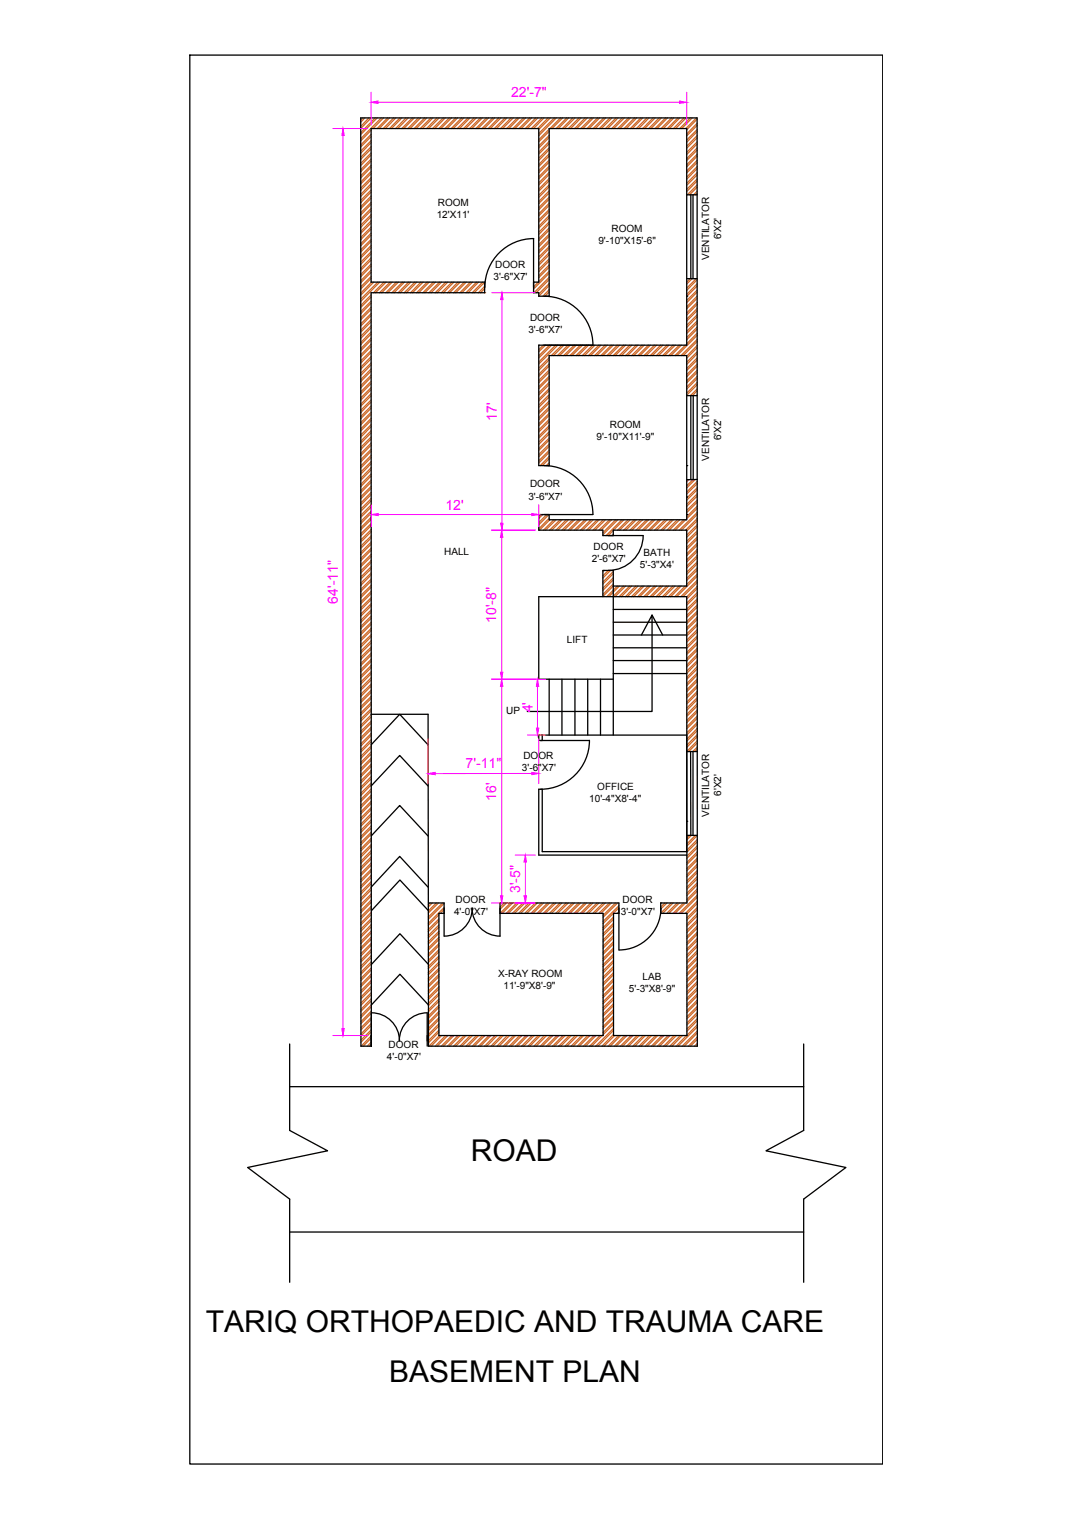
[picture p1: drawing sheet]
<svg xmlns="http://www.w3.org/2000/svg" width="210mm" height="297mm" viewBox="0 0 210 297" stroke-linecap="round" stroke-linejoin="round" font-family="sans-serif">
<!-- layer: 0 -->
<g fill="none" stroke="#cd6928" stroke-width=".25">
<path d="M70.9 23l-.4 .5M71.3 23l-.8 .9M72.1 23l-1.6 1.7M72.5 26.3l-2 2M72.5 27.5l-2 2M72.5 28.7l-2 2M72.5 29.9l-2 2M72.5 31.1l-2 2.1M72.5 32.3l-2 2M72.5 33.5l-2 2.1M72.5 34.7l-2 2.1M72.5 35.9l-2 2.1"/>
<path d="M72.5 37.1l-2 2.1M72.5 38.3l-2 2.1M72.5 39.6l-2 2M72.5 23l-2 2.1M72.5 25.5l-2 2M72.5 26.7l-2 2M72.5 27.9l-2 2M72.5 29.1l-2 2M72.5 30.3l-2 2.1M72.5 31.5l-2 2M72.5 32.7l-2 2.1M72.5 33.9l-2 2.1"/>
<path d="M72.5 35.1l-2 2.1M72.5 36.3l-2 2.1M72.5 37.5l-2 2.1M72.5 38.7l-2 2.1M72.5 39.9l-2 2.1M73.3 23l-2.8 2.9M73.7 23l-3.2 3.3M74.5 23l-4 4.1M74.9 23l-2 2.1M75.7 23l-2 2.1M76.1 23l-2 2.1M76.9 23l-2 2.1"/>
<path d="M77.4 23l-2.1 2.1M78.2 23l-2.1 2.1M78.5 23l-2 2.1M79.3 23l-2 2.1M79.8 23l-2.1 2.1M80.6 23l-2.1 2.1M81 23l-2.1 2.1M81.8 23l-2.1 2.1M82.2 23l-2 2.1M83 23l-2 2.1M83.4 23l-2.1 2.1M84.2 23l-2.1 2.1"/>
<path d="M84.6 23l-2 2.1M85.4 23l-2 2.1M85.8 23l-2.1 2.1M86.6 23l-2 2.1M87 23l-2 2.1M87.8 23l-2 2.1M88.2 23l-2 2.1M89 23l-2 2.1M89.4 23l-2 2.1M90.2 23l-2 2.1M90.6 23l-2 2.1M91.5 23l-2.1 2.1"/>
<path d="M91.8 23l-2 2.1M92.6 23l-2 2.1M93.1 23l-2.1 2.1M93.9 23l-2.1 2.1M94.2 23l-2 2.1M95.1 23l-2.1 2.1M95.5 23l-2.1 2.1M96.3 23l-2.1 2.1M96.7 23l-2.1 2.1M97.5 23l-2.1 2.1M97.9 23l-2.1 2.1M98.7 23l-2.1 2.1"/>
<path d="M99.1 23l-2.1 2.1M99.9 23l-2.1 2.1M100.3 23l-2.1 2.1M101.1 23l-2.1 2.1M101.5 23l-2 2.1M102.3 23l-2 2.1M102.7 23l-2.1 2.1M103.5 23l-2.1 2.1M103.9 23l-2 2.1M104.7 23l-2 2.1M105.1 23l-2 2.1M105.9 23l-2 2.1"/>
<path d="M106.3 23l-2 2.1M107.1 23l-2 2.1M107.3 25.2l-2 2.1M107.3 26.5l-2 2M107.3 27.7l-2 2M107.3 28.9l-2 2M107.3 29.3l-2 2M107.3 30.1l-2 2M107.3 31.3l-2 2M107.3 32.5l-2 2.1M107.3 33.7l-2 2M107.3 34.1l-2 2.1"/>
<path d="M107.3 34.9l-2 2.1M107.3 36.1l-2 2.1M107.3 37.3l-2 2.1M107.3 38.5l-2 2.1M107.3 38.9l-2 2.1M107.3 39.7l-2 2.1M107.3 25.7l-2 2M107.3 26.9l-2 2M107.3 28.1l-2 2M107.3 30.5l-2 2M107.3 31.7l-2 2.1M107.3 32.9l-2 2"/>
<path d="M107.3 35.3l-2 2.1M107.3 36.5l-2 2.1M107.3 37.7l-2 2.1M107.5 23l-2.2 2.3M108.3 23l-3 3.1M108.7 23l-3.4 3.5M109.5 23l-2 2.1M110 23l-2.1 2.1M110.8 23l-2.1 2.1M111.1 23l-2 2.1M111.9 23l-2 2.1M112.4 23l-2.1 2.1"/>
<path d="M113.2 23l-2.1 2.1M113.6 23l-2.1 2.1M114.4 23l-2.1 2.1M114.8 23l-2.1 2.1M115.6 23l-2.1 2.1M116 23l-2.1 2.1M116.8 23l-2.1 2.1M117.2 23l-2.1 2.1M118 23l-2.1 2.1M118.4 23l-2.1 2.1M119.2 23l-2 2.1M119.6 23l-2.1 2.1"/>
<path d="M120.4 23l-2.1 2.1M120.8 23l-2 2.1M121.6 23l-2 2.1M122 23l-2.1 2.1M122.8 23l-2.1 2.1M123.2 23l-2 2.1M124 23l-2 2.1M124.4 23l-2 2.1M125.2 23l-2 2.1M125.6 23l-2 2.1M126.4 23l-2 2.1M126.8 23l-2 2.1"/>
<path d="M127.6 23l-2 2.1M128 23l-2 2.1M128.8 23l-2 2.1M129.3 23l-2.1 2.1M130.1 23l-2.1 2.1M130.4 23l-2 2.1M131.2 23l-2 2.1M131.7 23l-2.1 2.1M132.5 23l-2.1 2.1M132.9 23l-2.1 2.1M133.7 23l-2.1 2.1M134.1 23l-2 2.1"/>
<path d="M134.9 23l-2 2.1M135.3 23l-2.1 2.1M136.1 23l-2.1 2.1M136.2 24.1l-2 2.1M136.2 25.3l-2 2.1M136.2 26.5l-2 2.1M136.2 27.7l-2 2.1M136.2 28.9l-2 2.1M136.2 30.2l-2 2M136.2 31.3l-2 2.1M136.2 32.6l-2 2M136.2 33.8l-2 2"/>
<path d="M136.2 35l-2 2M136.2 36.2l-1.9 1.9M136.2 37.4l-.6 .7M136.2 23.3l-2 2.1M136.2 24.5l-2 2.1M136.2 25.7l-2 2.1M136.2 26.9l-2 2.1M136.2 28.1l-2 2.1M136.2 29.4l-2 2M136.2 30.5l-2 2.1M136.2 31.8l-2 2M136.2 32.9l-2 2.1"/>
<path d="M136.2 34.2l-2 2M136.2 35.4l-2 2M136.2 36.6l-1.4 1.5M136.2 37.8l-.3 .3M72.5 40.7l-2 2.1M72.5 42l-2 2M72.5 43.2l-2 2M72.5 44.4l-2 2M72.5 45.6l-2 2M72.5 46.8l-2 2M72.5 48l-2 2.1M72.5 49.2l-2 2"/>
<path d="M72.5 50.4l-2 2.1M72.5 51.6l-2 2.1M72.5 52.8l-2 2.1M72.5 54l-2 2.1M72.5 57.6l-2 2.1M72.5 58.9l-2 2M72.5 41.2l-2 2M72.5 42.3l-2 2.1M72.5 43.6l-2 2M72.5 44.8l-2 2M72.5 46l-2 2M72.5 47.2l-2 2"/>
<path d="M72.5 48.4l-2 2M72.5 49.6l-2 2.1M72.5 50.8l-2 2M72.5 52l-2 2.1M72.5 53.2l-2 2.1M72.5 54.4l-2 2.1M72.5 58.1l-2 2M72.5 59.2l-2 2.1M72.6 55.1l-2.1 2.2M73 55.1l-2.5 2.6M73.8 55.1l-3.3 3.4M74.2 55.1l-3.7 3.8"/>
<path d="M75 55.1l-2 2.1M75.5 55.1l-2.1 2.1M76.3 55.1l-2.1 2.1M76.6 55.1l-2 2.1M77.4 55.1l-2 2.1M77.9 55.1l-2.1 2.1M78.7 55.1l-2.1 2.1M79.1 55.1l-2.1 2.1M79.9 55.1l-2.1 2.1M80.3 55.1l-2.1 2.1M81.1 55.1l-2.1 2.1M81.5 55.1l-2.1 2.1"/>
<path d="M82.3 55.1l-2.1 2.1M82.7 55.1l-2.1 2.1M83.5 55.1l-2.1 2.1M83.9 55.1l-2.1 2.1M84.7 55.1l-2.1 2.1M85.1 55.1l-2.1 2.1M85.9 55.1l-2.1 2.1M86.3 55.1l-2 2.1M87.1 55.1l-2 2.1M87.5 55.1l-2.1 2.1M88.3 55.1l-2.1 2.1M88.7 55.1l-2 2.1"/>
<path d="M89.5 55.1l-2 2.1M89.9 55.1l-2 2.1M90.7 55.1l-2 2.1M91.1 55.1l-2 2.1M91.9 55.1l-2 2.1M92.3 55.1l-2 2.1M93.1 55.1l-2 2.1M93.5 55.1l-2 2.1M94.3 55.1l-2 2.1M94.7 57.2h.1M94.7 56l-1.2 1.2M94.7 55.2l-2 2"/>
<path d="M94.7 56.4l-.8 .8M104.4 55.1l-.1 .2M105.2 55.1l-.9 1M107.3 41l-2 2M107.3 42.1l-2 2.1M107.3 43.4l-2 2M107.3 43.7l-2 2.1M107.3 44.5l-2 2.1M107.3 45.8l-2 2M107.3 47l-2 2M107.3 48.2l-2 2M107.3 48.6l-2 2"/>
<path d="M107.3 49.4l-2 2M107.3 50.6l-2 2M107.3 51.8l-2 2.1M107.3 53l-2 2M107.3 54.2l-2.9 3M107.3 55.4l-2 2.1M107.3 56.6l-1.2 1.3M107.3 57.8v.1M107.3 40.1l-2 2.1M107.3 41.3l-2 2.1M107.3 42.6l-2 2M107.3 45l-2 2"/>
<path d="M107.3 46.2l-2 2M107.3 47.4l-2 2M107.3 49.8l-2 2M107.3 51l-2 2.1M107.3 52.2l-2 2M107.3 53.4l-3 3.1M107.3 54.6l-2.5 2.6M107.3 55.8l-2 2.1M107.3 57l-.8 .9M134.8 54.5l-.6 .6M135.3 54.5l-1.1 1M136.1 54.5l-1.9 1.8"/>
<path d="M136.2 55.5l-2 2M136.2 56.7l-2 2M136.2 57.9l-2 2.1M136.2 59.1l-2 2M136.2 54.7l-2 2M136.2 55.9l-2 2M136.2 57.1l-2 2.1M136.2 58.3l-2 2M136.2 59.5l-2 2.1M72.5 60l-2 2.1M72.5 61.3l-2 2M72.5 62.5l-2 2"/>
<path d="M72.5 63.7l-2 2M72.5 64.9l-2 2M72.5 66.1l-2 2M72.5 67.3l-2 2.1M72.5 68.5l-2 2M72.5 69.7l-2 2.1M72.5 70.9l-2 2.1M72.5 72.1l-2 2.1M72.5 73.3l-2 2.1M72.5 74.5l-2 2.1M72.5 75.7l-2 2.1M72.5 76.9l-2 2.1"/>
<path d="M72.5 78.2l-2 2M72.5 79.3l-2 2.1M72.5 60.5l-2 2M72.5 61.7l-2 2M72.5 62.9l-2 2M72.5 64.1l-2 2M72.5 65.3l-2 2M72.5 66.5l-2 2.1M72.5 67.7l-2 2M72.5 68.9l-2 2.1M72.5 70.1l-2 2.1M72.5 71.3l-2 2.1"/>
<path d="M72.5 72.5l-2 2.1M72.5 73.7l-2 2.1M72.5 74.9l-2 2.1M72.5 76.1l-2 2.1M72.5 77.4l-2 2M72.5 78.5l-2 2.1M72.5 79.8l-2 2M105.4 67.5h-.1M106.2 67.5l-.9 .8M106.6 67.5l-1.3 1.2M107.3 69.9l-2 2M107.3 71.1l-2 2.1"/>
<path d="M107.3 72.3l-2 2.1M107.3 73.5l-2 2.1M107.3 74.7l-2 2.1M107.3 76l-2 2M107.3 77.1l-2 2.1M107.3 78.4l-2 2M107.3 79.6l-2 2M107.3 70.3l-2 2.1M107.3 71.5l-2 2M107.3 72.7l-2 2.1M107.3 73.9l-2 2.1M107.3 75.2l-2 2"/>
<path d="M107.3 76.3l-2 2.1M107.3 77.6l-2 2M107.3 78.8l-2 2M107.3 80l-2 2M107.4 67.5l-2.1 2M107.8 67.5l-2.5 2.4M108.6 67.5l-3.3 3.3M109 67.5l-3.7 3.6M109.8 67.5l-2 2M110.2 67.5l-2 2M111 67.5l-2 2M111.4 67.5l-2 2"/>
<path d="M112.2 67.5l-2 2M112.6 67.5l-2 2M113.4 67.5l-2 2M113.8 67.5l-2 2M114.7 67.5l-2.1 2M115 67.5l-2 2M115.8 67.5l-2 2M116.3 67.5l-2.1 2M117.1 67.5l-2.1 2M117.4 67.5l-2 2M118.3 67.5l-2.1 2M118.7 67.5l-2.1 2"/>
<path d="M119.5 67.5l-2.1 2M119.9 67.5l-2.1 2M120.7 67.5l-2.1 2M121.1 67.5l-2 2M121.9 67.5l-2 2M122.3 67.5l-2.1 2M123.1 67.5l-2.1 2M123.5 67.5l-2 2M124.3 67.5l-2 2M124.7 67.5l-2 2M125.5 67.5l-2 2M125.9 67.5l-2 2"/>
<path d="M126.7 67.5l-2 2M127.1 67.5l-2 2M127.9 67.5l-2 2M128.3 67.5l-2 2M129.1 67.5l-2 2M129.6 67.5l-2.1 2M130.4 67.5l-2.1 2M130.7 67.5l-2 2M131.5 67.5l-2 2M132 67.5l-2.1 2M132.8 67.5l-2.1 2M133.2 67.5l-2.1 2"/>
<path d="M134 67.5l-2.1 2M136.2 60.3l-2 2.1M136.2 61.5l-2 2.1M136.2 62.7l-2 2.1M136.2 63.9l-2 2.1M136.2 65.1l-2 2.1M136.2 66.4l-3.1 3.1M136.2 67.5l-2 2.1M136.2 68.8l-2 2M136.2 69.9l-2 2.1M136.2 71.2l-2 2M136.2 72.4l-2 2"/>
<path d="M136.2 73.6l-2 2M136.2 74.8l-2 2M136.2 76l-1.3 1.3M136.2 77.2l-.1 .1M136.2 60.7l-2 2.1M136.2 61.9l-2 2.1M136.2 63.1l-2 2.1M136.2 64.3l-2 2.1M136.2 65.5l-3.9 4M136.2 66.7l-2.7 2.8M136.2 68l-2 2M136.2 69.1l-2 2.1"/>
<path d="M136.2 70.4l-2 2M136.2 71.6l-2 2M136.2 72.8l-2 2M136.2 74l-2 2M136.2 75.2l-2 2M136.2 76.4l-.9 .9M72.5 80.6l-2 2M72.5 81.8l-2 2M72.5 83l-2 2M72.5 84.2l-2 2M72.5 85.4l-2 2M72.5 86.6l-2 2.1"/>
<path d="M72.5 87.8l-2 2M72.5 89l-2 2.1M72.5 90.2l-2 2.1M72.5 91.4l-2 2.1M72.5 92.6l-2 2.1M72.5 93.8l-2 2.1M72.5 95.1l-2 2M72.5 96.2l-2 2.1M72.5 97.5l-2 2M72.5 81l-2 2M72.5 82.2l-2 2M72.5 83.4l-2 2"/>
<path d="M72.5 84.6l-2 2M72.5 85.8l-2 2.1M72.5 87l-2 2M72.5 88.2l-2 2.1M72.5 89.4l-2 2.1M72.5 90.6l-2 2.1M72.5 91.8l-2 2.1M72.5 93l-2 2.1M72.5 94.2l-2 2.1M72.5 95.4l-2 2.1M72.5 96.7l-2 2M72.6 98.7l-2.1 2"/>
<path d="M72.6 99.9l-2.1 2M72.6 97.8l-2.1 2.1M72.6 99.1l-2.1 2M107.3 80.8l-2 2M107.3 82l-2 2M107.3 83.2l-2 2M107.3 84.4l-2 2M107.3 85.6l-2 2M107.3 86.8l-2 2M107.3 88l-2 2.1M107.3 89.2l-1.7 1.8M107.3 90.4l-.5 .6"/>
<path d="M107.3 81.2l-2 2M107.3 82.4l-2 2M107.3 83.6l-2 2M107.3 84.8l-2 2M107.3 86l-2 2M107.3 87.2l-2 2.1M107.3 88.4l-2 2.1M107.3 89.6l-1.3 1.4M107.3 90.8l-.1 .2M134.2 93.7h.1M134.6 93.7l-.4 .4M135.4 93.7l-1.2 1.2"/>
<path d="M135.8 93.7l-1.6 1.6M136.3 94.1l-2.1 2.1M136.3 95.3l-2.1 2M136.3 96.5l-2.1 2.1M136.3 97.7l-2.1 2.1M136.3 98.9l-2.1 2.1M136.3 94.5l-2.1 2M136.3 95.7l-2.1 2.1M136.3 96.9l-2.1 2M136.3 98.1l-2.1 2.1M136.3 99.3l-2.1 2.1M72.6 101.1l-2.1 2"/>
<path d="M72.6 102.3l-2.1 2M72.6 101.5l-2.1 2M72.6 103.5l-2.1 2.1M72.6 104.7l-2.1 2M72.6 105.9l-2.1 2.1M72.6 107.1l-2.1 2M72.6 108.3l-2.1 2.1M72.6 109.5l-2.1 2.1M72.6 110.7l-2.1 2.1M72.6 111.9l-2.1 2.1M72.6 113.1l-2.1 2.1M72.6 114.4l-2.1 2"/>
<path d="M72.6 115.5l-2.1 2.1M72.6 116.8l-2.1 2M72.6 118l-2.1 2M72.6 119.2l-2.1 2M72.6 100.3l-2.1 2M72.6 102.7l-2.1 2M72.6 103.9l-2.1 2M72.6 105.1l-2.1 2.1M72.6 106.3l-2.1 2M72.6 107.5l-2.1 2.1M72.6 108.7l-2.1 2.1M72.6 109.9l-2.1 2.1"/>
<path d="M72.6 111.1l-2.1 2.1M72.6 112.3l-2.1 2.1M72.6 113.6l-2.1 2M72.6 114.7l-2.1 2.1M72.6 116l-2.1 2M72.6 117.2l-2.1 2M72.6 118.4l-2.1 2M72.6 119.6l-2.1 2M105.7 100.6l-.4 .3M106.1 100.6l-.8 .7M106.9 100.6l-1.6 1.5M107.3 100.6l-2 1.9"/>
<path d="M107.3 101.3l-2 2M107.5 101.6l-2.1 2M108.3 101.6l-2.1 2M108.7 101.6l-2.1 2M109.5 101.6l-2.1 2M109.9 101.6l-2.1 2M110.7 101.6l-2.1 2M111.1 101.6l-2.1 2M111.9 101.6l-2.1 2M112.3 101.6l-2 2M113.1 101.6l-2 2M113.5 101.6l-2.1 2"/>
<path d="M114.3 101.6l-2.1 2M114.7 101.6l-2 2M115.5 101.6l-2 2M115.9 101.6l-2.1 2M116.7 101.6l-2 2M117.1 101.6l-2 2M117.9 101.6l-2 2M118.1 111.5l-.3 .2M118.3 101.6l-2 2M118.9 111.5l-1.1 1M119.1 101.6l-2 2M119.3 111.5l-1.5 1.5"/>
<path d="M119.5 101.6l-2 2M119.9 104.5l-.2 .2M119.9 111.7l-2.1 2.1M119.9 112.9l-2.1 2M119.9 114.1l-2.1 2.1M119.9 103.6l-1 1.1M119.9 112.1l-2.1 2M119.9 113.3l-2.1 2.1M119.9 114.5l-2.1 2.1M120.3 101.6l-2.5 2.5M120.7 114.5l-2.1 2.1M120.7 101.6l-2.9 2.9"/>
<path d="M121 114.5l-2 2.1M121.6 101.6l-3.1 3.1M121.8 114.5l-2 2.1M121.9 101.6l-2 2M122.3 114.5l-2.1 2.1M122.7 101.6l-2 2M123.1 114.5l-2.1 2.1M123.2 101.6l-2.1 2M123.5 114.5l-2.1 2.1M124 101.6l-2.1 2M124.3 114.5l-2.1 2.1M124.3 101.6l-2 2"/>
<path d="M124.7 114.5l-2.1 2.1M125.2 101.6l-2.1 2M125.5 114.5l-2.1 2.1M125.6 101.6l-2.1 2M125.9 114.5l-2.1 2.1M126.4 101.6l-2.1 2M126.7 114.5l-2.1 2.1M126.8 101.6l-2.1 2M127.1 114.5l-2.1 2.1M127.6 101.6l-2.1 2M127.9 114.5l-2.1 2.1M128 101.6l-2 2"/>
<path d="M128.3 114.5l-2 2.1M128.8 101.6l-2 2M129.1 114.5l-2 2.1M129.2 101.6l-2.1 2M129.5 114.5l-2.1 2.1M130 101.6l-2.1 2M130.3 114.5l-2.1 2.1M130.4 101.6l-2 2M130.7 114.5l-2 2.1M131.2 101.6l-2 2M131.5 114.5l-2 2.1M131.6 101.6l-2 2"/>
<path d="M131.9 114.5l-2 2.1M132.4 101.6l-2 2M132.7 114.5l-2 2.1M132.8 101.6l-2 2M133.1 114.5l-2 2.1M133.6 101.6l-2 2M133.9 114.5l-2 2.1M134 101.6l-2 2M136.3 100.1l-3.5 3.5M136.3 101.3l-2.3 2.3M136.3 102.5l-2.1 2.1M136.3 103.7l-2.1 2.1"/>
<path d="M136.3 105l-2.1 2M136.3 106.1l-2.1 2.1M136.3 107.4l-2.1 2M136.3 108.6l-2.1 2M136.3 109.8l-2.1 2M136.3 111l-2.1 2M136.3 112.2l-2.1 2M136.3 113.4l-3.2 3.2M136.3 114.6l-2.1 2M136.3 115.8l-2.1 2.1M136.3 117l-2.1 2.1M136.3 118.2l-2.1 2.1"/>
<path d="M136.3 119.4l-2.1 2.1M136.3 100.5l-3.1 3.1M136.3 101.7l-2.1 2.1M136.3 102.9l-2.1 2.1M136.3 104.2l-2.1 2M136.3 105.3l-2.1 2.1M136.3 106.6l-2.1 2M136.3 107.8l-2.1 2M136.3 109l-2.1 2M136.3 110.2l-2.1 2M136.3 111.4l-2.1 2M136.3 112.6l-4 4"/>
<path d="M136.3 113.8l-2.8 2.8M136.3 115l-2.1 2.1M136.3 116.2l-2.1 2.1M136.3 117.4l-2.1 2.1M136.3 118.6l-2.1 2.1M136.3 119.8l-2.1 2.1M72.6 120.4l-2.1 2M72.6 121.6l-2.1 2M72.6 122.8l-2.1 2.1M72.6 124l-2.1 2M72.6 125.2l-2.1 2.1M72.6 126.4l-2.1 2.1"/>
<path d="M72.6 127.6l-2.1 2.1M72.6 128.8l-2.1 2.1M72.6 130l-2.1 2.1M72.6 131.2l-2.1 2.1M72.6 132.4l-2.1 2.1M72.6 133.7l-2.1 2M72.6 134.8l-2.1 2.1M72.6 136.1l-2.1 2M72.6 137.3l-2.1 2M72.6 138.5l-2.1 2M72.6 139.7l-2.1 2M72.6 120.8l-2.1 2"/>
<path d="M72.6 122l-2.1 2.1M72.6 123.2l-2.1 2M72.6 124.4l-2.1 2.1M72.6 125.6l-2.1 2M72.6 126.8l-2.1 2.1M72.6 128l-2.1 2.1M72.6 129.2l-2.1 2.1M72.6 130.4l-2.1 2.1M72.6 131.6l-2.1 2.1M72.6 132.9l-2.1 2M72.6 134l-2.1 2.1M72.6 135.3l-2.1 2"/>
<path d="M72.6 136.5l-2.1 2M72.6 137.7l-2.1 2M72.6 138.9l-2.1 2M136.3 120.6l-2.1 2.1M136.3 121.8l-2.1 2.1M136.3 123l-2.1 2.1M136.3 124.3l-2.1 2M136.3 125.4l-2.1 2.1M136.3 126.7l-2.1 2M136.3 127.9l-2 2M136.3 129.1l-2 2M136.3 130.3l-2 2"/>
<path d="M136.3 131.5l-2 2M136.3 132.7l-2 2.1M136.3 133.9l-2 2M136.3 135.1l-2 2.1M136.3 136.3l-2 2.1M136.3 137.5l-2 2.1M136.3 138.7l-2 2.1M136.3 139.9l-2 2.1M136.3 121l-2.1 2.1M136.3 122.2l-2.1 2.1M136.3 123.5l-2.1 2M136.3 124.6l-2.1 2.1"/>
<path d="M136.3 125.9l-2.1 2M136.3 127.1l-2.1 2M136.3 128.3l-2 2M136.3 129.5l-2 2M136.3 130.7l-2 2M136.3 131.9l-2 2.1M136.3 133.1l-2 2M136.3 134.3l-2 2.1M136.3 135.5l-2 2.1M136.3 136.7l-2 2.1M136.3 137.9l-2 2.1M136.3 139.1l-2 2.1"/>
<path d="M72.6 140.9l-2.1 2M72.6 142.1l-2.1 2.1M72.6 143.3l-2.1 2M72.6 144.5l-2.1 2.1M72.6 145.7l-2.1 2.1M72.6 146.9l-2.1 2.1M72.6 148.1l-2.1 2.1M72.6 149.3l-2.1 2.1M72.6 150.6l-2.1 2M72.6 151.7l-2.1 2.1M72.6 153l-2.1 2M72.6 154.1l-2.1 2.1"/>
<path d="M72.6 155.4l-2.1 2M72.6 156.6l-2.1 2M72.6 157.8l-2.1 2M72.6 159l-2.1 2.1M72.6 140.1l-2.1 2M72.6 141.3l-2.1 2.1M72.6 142.5l-2.1 2M72.6 143.7l-2.1 2.1M72.6 144.9l-2.1 2.1M72.6 146.1l-2.1 2.1M72.6 147.3l-2.1 2.1M72.6 148.5l-2.1 2.1"/>
<path d="M72.6 149.7l-2.1 2.1M72.6 150.9l-2.1 2.1M72.6 152.2l-2.1 2M72.6 153.3l-2.1 2.1M72.6 154.6l-2.1 2M72.6 155.8l-2.1 2M72.6 157l-2.1 2M72.6 158.2l-2.1 2M72.6 159.4l-2.1 2M136.3 141.2l-2 2M136.3 142.3l-2 2.1M136.3 143.6l-2 2"/>
<path d="M136.3 144.8l-2 2M136.3 146l-.9 .9M136.3 140.3l-2 2.1M136.3 141.5l-2 2.1M136.3 142.8l-2 2M136.3 143.9l-2 2.1M136.3 145.2l-1.7 1.7M136.3 146.4l-.5 .5M72.6 160.2l-2.1 2M72.6 161.4l-2.1 2.1M72.6 162.6l-2.1 2M72.6 163.8l-2.1 2.1"/>
<path d="M72.6 165l-2.1 2.1M72.6 166.2l-2.1 2.1M72.6 167.4l-2.1 2.1M72.6 168.6l-2.1 2.1M72.6 169.9l-2.1 2M72.6 171l-2.1 2.1M72.6 172.3l-2.1 2M72.6 173.5l-2.1 2M72.6 174.7l-2.1 2M72.6 175.9l-2.1 2M72.6 177.1l-2.1 2M72.6 178.3l-2.1 2.1"/>
<path d="M72.6 179.5l-2.1 2M72.6 160.6l-2.1 2.1M72.6 161.8l-2.1 2M72.6 163l-2.1 2.1M72.6 164.2l-2.1 2.1M72.6 165.4l-2.1 2.1M72.6 166.6l-2.1 2.1M72.6 167.8l-2.1 2.1M72.6 169.1l-2.1 2M72.6 170.2l-2.1 2.1M72.6 171.5l-2.1 2M72.6 172.6l-2.1 2.1"/>
<path d="M72.6 173.9l-2.1 2M72.6 175.1l-2.1 2M72.6 176.3l-2.1 2M72.6 177.5l-2.1 2M72.6 178.7l-2.1 2M72.6 179.9l-2.1 2.1M84.1 176.5l-.4 .3M84.5 176.5l-.8 .7M85.3 176.5l-1.6 1.5M85.7 176.5l-2 1.9M85.8 179.6l-2.1 2M85.8 178.8l-2.1 2"/>
<path d="M85.8 180l-2.1 2M86.5 176.5l-2.8 2.7M86.8 177.3l-3.1 3.1M86.8 176.5l-3.1 3.1M86.8 177.7l-.7 .8M97.7 176.5h.1M98.6 176.5l-.9 .8M99 176.5l-1.3 1.2M99.8 176.5l-2.1 2M100.2 176.5l-2.1 2M101 176.5l-2.1 2M101.4 176.5l-2.1 2"/>
<path d="M102.2 176.5l-2.1 2M102.6 176.5l-2 2M103.4 176.5l-2 2M103.8 176.5l-2.1 2M104.6 176.5l-2.1 2M105 176.5l-2 2M105.8 176.5l-2 2M106.2 176.5l-2 2M107 176.5l-2 2M107.4 176.5l-2 2M108.2 176.5l-2 2M108.6 176.5l-2 2"/>
<path d="M109.4 176.5l-2 2M109.8 176.5l-2 2M110.6 176.5l-2 2M111.1 176.5l-2.1 2M111.9 176.5l-2.1 2M112.2 176.5l-2 2M113 176.5l-2 2M113.5 176.5l-2.1 2M114.3 176.5l-2.1 2M114.7 176.5l-2.1 2M115.5 176.5l-2.1 2M115.9 176.5l-2.1 2"/>
<path d="M116.7 176.5l-2.1 2M117.1 176.5l-2.1 2M117.9 176.5l-2.1 2M118.3 176.5l-2.1 2M119.1 176.5l-2.1 2M119.5 176.5l-2.1 2M119.9 179.2l-2 2.1M119.9 179.6l-2 2.1M120.3 176.5l-2.4 2.4M120.7 176.5l-2.8 2.8M121 177l-3.1 3.1M121 178.2l-.3 .3"/>
<path d="M121 177.4l-3.1 3.1M129.1 176.5h.1M129.9 176.5l-.8 .8M130.4 176.5l-1.3 1.1M131.2 176.5l-2.1 1.9M131.5 176.5l-2 2M132.3 176.5l-2 2M132.8 176.5l-2.1 2M133.6 176.5l-2.1 2M134 176.5l-2.1 2M134.7 163.3l-.4 .4M135.1 163.3l-.8 .8"/>
<path d="M135.9 163.3l-1.6 1.6M136.3 164.1l-2 2M136.3 165.3l-2 2M136.3 166.5l-2 2M136.3 167.7l-2 2M136.3 168.9l-2 2.1M136.3 170.1l-2 2M136.3 171.3l-2 2.1M136.3 172.5l-2 2.1M136.3 173.7l-2 2.1M136.3 174.9l-3.6 3.6M136.3 176.1l-2.3 2.4"/>
<path d="M136.3 177.3l-2 2.1M136.3 178.5l-2 2.1M136.3 179.8l-2 2M136.3 163.3l-2 2M136.3 164.5l-2 2M136.3 165.7l-2 2M136.3 166.9l-2 2M136.3 168.1l-2 2.1M136.3 169.3l-2 2M136.3 170.5l-2 2.1M136.3 171.7l-2 2.1M136.3 172.9l-2 2.1"/>
<path d="M136.3 174.1l-2 2.1M136.3 175.3l-3.1 3.2M136.3 176.5l-2 2.1M136.3 177.7l-2 2.1M136.3 179l-2 2M72.6 180.7l-2.1 2.1M72.6 181.9l-2.1 2.1M72.6 183.1l-2.1 2.1M72.6 184.3l-2.1 2.1M72.6 185.5l-2.1 2.1M72.6 186.7l-2.1 2.1M72.6 187.9l-2.1 2.1"/>
<path d="M72.6 189.2l-2.1 2M72.6 190.3l-2.1 2.1M72.6 191.6l-2.1 2M72.6 192.8l-2.1 2M72.6 194l-2.1 2M72.6 195.2l-2.1 2M72.6 196.4l-2.1 2M72.6 197.6l-2.1 2.1M72.6 198.8l-2.1 2M72.6 200l-2.1 2.1M72.6 181.1l-2.1 2M72.6 182.3l-2.1 2.1"/>
<path d="M72.6 183.5l-2.1 2.1M72.6 184.7l-2.1 2.1M72.6 185.9l-2.1 2.1M72.6 187.1l-2.1 2.1M72.6 188.4l-2.1 2M72.6 189.5l-2.1 2.1M72.6 190.8l-2.1 2M72.6 192l-2.1 2M72.6 193.2l-2.1 2M72.6 194.4l-2.1 2M72.6 195.6l-2.1 2M72.6 196.8l-2.1 2.1"/>
<path d="M72.6 198l-2.1 2M72.6 199.2l-2.1 2.1M85.8 180.8l-2.1 2.1M85.8 182l-2.1 2M85.8 183.2l-2.1 2.1M85.8 184.4l-2.1 2.1M85.8 185.6l-2.1 2.1M85.8 186.8l-2.1 2.1M85.8 188l-2.1 2.1M85.8 189.2l-2.1 2.1M85.8 190.4l-2.1 2.1M85.8 191.7l-2.1 2"/>
<path d="M85.8 192.8l-2.1 2.1M85.8 194.1l-2.1 2M85.8 195.3l-2.1 2M85.8 196.5l-2.1 2M85.8 197.7l-2.1 2M85.8 198.9l-2.1 2M85.8 181.2l-2.1 2M85.8 182.4l-2.1 2.1M85.8 183.6l-2.1 2M85.8 184.8l-2.1 2.1M85.8 186l-2.1 2.1M85.8 187.2l-2.1 2.1"/>
<path d="M85.8 188.4l-2.1 2.1M85.8 189.6l-2.1 2.1M85.8 190.9l-2.1 2M85.8 192l-2.1 2.1M85.8 193.3l-2.1 2M85.8 194.5l-2.1 2M85.8 195.7l-2.1 2M85.8 196.9l-2.1 2M85.8 198.1l-2.1 2M85.8 199.3l-2.1 2.1M119.9 180.8l-2 2.1M119.9 180.4l-2 2.1"/>
<path d="M119.9 181.6l-2 2.1M119.9 182.9l-2 2M119.9 184l-2 2.1M119.9 185.6l-2 2.1M119.9 185.3l-2 2M119.9 186.5l-2 2M119.9 187.7l-2 2M119.9 188.9l-2 2M119.9 190.5l-2 2M119.9 190.1l-2 2M119.9 191.3l-2 2.1M119.9 192.5l-2 2"/>
<path d="M119.9 193.7l-2 2.1M119.9 194.9l-2 2M119.9 196.1l-2 2.1M119.9 197.3l-2 2.1M119.9 198.6l-2 2M119.9 199.7l-2 2.1M119.9 182l-2 2.1M119.9 183.2l-2 2.1M119.9 184.5l-2 2M119.9 186.9l-2 2M119.9 188.1l-2 2M119.9 189.3l-2 2"/>
<path d="M119.9 191.7l-2 2M119.9 192.9l-2 2.1M119.9 194.1l-2 2M119.9 195.3l-2 2.1M119.9 196.5l-2 2.1M119.9 197.8l-2 2M119.9 198.9l-2 2.1M136.3 180.9l-2 2.1M136.3 182.2l-2 2M136.3 183.4l-2 2M136.3 184.6l-2 2M136.3 185.8l-2 2"/>
<path d="M136.3 187l-2 2M136.3 188.2l-2 2.1M136.3 189.4l-2 2M136.3 190.6l-2 2.1M136.3 191.8l-2 2.1M136.3 193l-2 2.1M136.3 194.2l-2 2.1M136.3 195.4l-2 2.1M136.3 196.7l-2 2M136.3 197.8l-2 2.1M136.3 199.1l-2 2M136.3 180.1l-2 2.1"/>
<path d="M136.3 181.4l-2 2M136.3 182.6l-2 2M136.3 183.8l-2 2M136.3 185l-2 2M136.3 186.2l-2 2M136.3 187.4l-2 2.1M136.3 188.6l-2 2M136.3 189.8l-2 2.1M136.3 191l-2 2.1M136.3 192.2l-2 2.1M136.3 193.4l-2 2.1M136.3 194.6l-2 2.1"/>
<path d="M136.3 195.8l-2 2.1M136.3 197l-2 2.1M136.3 198.3l-2 2M136.3 199.4l-2 2.1M72.6 201.2l-2.1 2.1M72.6 202.4l-2 2M72.6 203.6l-.8 .8M72.6 200.4l-2.1 2.1M72.6 201.6l-2.1 2.1M72.6 202.8l-1.6 1.6M72.6 204l-.4 .4M85.8 200.1l-2.1 2.1"/>
<path d="M85.8 201.3l-2.1 2M85.8 200.5l-2.1 2M85.8 201.7l-2.1 2.1M85.9 202.4l-2.1 2M86.3 202.4l-2 2M87.1 202.4l-2 2M87.5 202.4l-2.1 2M88.3 202.4l-2.1 2M88.7 202.4l-2 2M89.5 202.4l-2 2M89.9 202.4l-2 2M90.7 202.4l-2 2"/>
<path d="M91.1 202.4l-2 2M91.9 202.4l-2 2M92.3 202.4l-2 2M93.1 202.4l-2 2M93.5 202.4l-2 2M94.3 202.4l-2 2M94.8 202.4l-2.1 2M95.6 202.4l-2.1 2M95.9 202.4l-2 2M96.7 202.4l-2 2M97.2 202.4l-2.1 2M98 202.4l-2.1 2"/>
<path d="M98.4 202.4l-2.1 2M99.2 202.4l-2.1 2M99.6 202.4l-2 2M100.4 202.4l-2 2M100.8 202.4l-2.1 2M101.6 202.4l-2.1 2M102 202.4l-2 2M102.8 202.4l-2 2M103.2 202.4l-2.1 2M104 202.4l-2 2M104.4 202.4l-2 2M105.2 202.4l-2 2"/>
<path d="M105.6 202.4l-2 2M106.4 202.4l-2 2M106.8 202.4l-2 2M107.6 202.4l-2 2M108 202.4l-2 2M108.9 202.4l-2.1 2M109.2 202.4l-2 2M110 202.4l-2 2M110.5 202.4l-2.1 2M111.3 202.4l-2.1 2M111.6 202.4l-2 2M112.5 202.4l-2.1 2"/>
<path d="M112.9 202.4l-2.1 2M113.7 202.4l-2.1 2M114.1 202.4l-2.1 2M114.9 202.4l-2.1 2M115.3 202.4l-2.1 2M116.1 202.4l-2.1 2M116.5 202.4l-2.1 2M117.3 202.4l-2.1 2M117.7 202.4l-2.1 2M119.9 201l-3.5 3.4M119.9 202.2l-2.2 2.2M119.9 200.2l-2 2"/>
<path d="M119.9 201.4l-3 3M120.1 202.4l-2.1 2M120.9 202.4l-2.1 2M121.3 202.4l-2 2M122.1 202.4l-2 2M122.5 202.4l-2 2M123.3 202.4l-2 2M123.7 202.4l-2 2M124.5 202.4l-2 2M124.9 202.4l-2 2M125.7 202.4l-2 2M126.1 202.4l-2 2"/>
<path d="M126.9 202.4l-2 2M127.4 202.4l-2.1 2M128.2 202.4l-2.1 2M128.5 202.4l-2 2M129.3 202.4l-2 2M129.8 202.4l-2.1 2M130.6 202.4l-2.1 2M131 202.4l-2.1 2M131.8 202.4l-2.1 2M132.2 202.4l-2.1 2M133 202.4l-2.1 2M133.4 202.4l-2.1 2"/>
<path d="M134.2 202.4l-2.1 2M136.3 200.3l-2 2M136.3 201.5l-3 2.9M136.3 202.7l-1.8 1.7M136.3 203.9l-.6 .5M136.3 200.7l-3.8 3.7M136.3 201.9l-2.6 2.5M136.3 203.1l-1.4 1.3M136.3 204.3l-.1 .1"/>
</g>
<g fill="none" stroke="#000" stroke-width=".25">
<path d="M37.1 10.8h135.4v275.3h-135.4zM134.2 38.1h2M135 38.1v16.4M135.4 38.1v16.4M104.3 55.1h1v-30h-32.8v30h22.2v2.1h-22.2l.1 147.2h-2.1v-181.4h65.7l.1 181.4h-52.6v-64.8h-11.2M104.3 46.6v10.6h1v.7h2v-32.8h26.9v42.4h-28.9v23.5h2v-21.5h26.9v32.1h-26.9v-1M104.3 46.6a9.5 9.5 0 0 0-9.5 9.6M106.3 57.9a9.5 9.5 0 0 1 9.6 9.5M134.2 57.9h.1M134.2 54.5h2M134.2 77.3h2M135 77.3v16.4"/>
<path d="M135.5 77.3v16.4M106.3 91a9.5 9.5 0 0 1 9.6 9.5l-10.6 .1v3h12.5v1.1h7.9M134.2 91h.1M134.2 97.1h.1M136.3 93.7h-2.1M117.8 116.6v-5.1h2.1v32.2M119.9 104.7v-1.1h14.3v10.9h-14.3M119.9 119.1h14.3M125.7 104.6a6.8 6.8 0 0 1-6.8 6.9M134.2 100.6h.1M107.3 132.7v11M109.8 132.7v11"/>
<path d="M112.4 132.7v11M114.9 132.7v11M117.4 132.7v11M119.9 132.7h-14.6v-16.1h28.9l.1 59.9h-5.2v2h5.2v23.9h-14.4v-23.9h1.1M119.9 121.6h14.3M119.9 124.1h14.3M119.9 126.6h14.3M119.9 129.1h14.3M119.9 131.6h14.3M125.4 124.1l2-3.9v18.8h-24.3M127.4 120.2l2.1 3.9M72.5 145.6l5.6-6 5.6 6"/>
<path d="M72.5 153.6l5.6-6 5.6 6M106 143.7v1M115.2 144.7a9.5 9.5 0 0 1-9.5 9.5M134.2 143.7h-28.9v1h9.9M134.2 146.9h2M135 146.9v16.4M135.4 146.9v16.4M72.5 163.4l5.6-6 5.6 6M72.5 173.4l5.6-6 5.6 6M72.6 178l5.6-6 5.5 6M83.7 176.5h3.1v6.4M86.8 178.5h-1v23.9h32.1v-23.9h-20.2"/>
<path d="M92.3 177.5a5.5 5.5 0 0 0 5.4 5.4v-6.4h23.3v9.1a8.2 8.2 0 0 0 8.2-8.1M92.3 177.5a5.5 5.5 0 0 1-5.5 5.4M134.2 160.5h.1M134.2 166.4h-28.2v-12.2h-.7v12.9h28.9M134.2 163.3h2M72.6 188.5l5.6-6 5.5 6M72.6 196.4l5.6-6 5.5 6M72.6 197.9a5.5 5.5 0 0 1 5.5 5.5M83.5 198v6.4M83.5 197.9a5.5 5.5 0 0 0-5.5 5.5M56.6 204v16.9l7.4 4-15.6 3.2 8.2 6.2v16.3M56.6 212.4h100.5"/>
<path d="M72.6 202.4v2v-2M157.1 204v16.9l-7.4 4 15.6 3.2-8.2 6.2v16.3M56.6 240.8h100.5"/>
</g>
<!-- layer: Dim -->
<g fill="none" stroke="#f0f" stroke-width=".2">
<path d="M72.5 18v6.4M73.9 20h58.9M134.2 18v6.4M65.1 25.1h6.8M67 26.5v174.5M96.1 57.2h8.5M98.1 58.6v43.6M72.6 98.6v4.3M105.3 98.6v4.3M73.9 100.6h30M96.1 103.6h8.5M98.1 105v26.4"/>
<path d="M96.1 132.7h10.6M98.1 134.1v41M105 134.1v8.2M83.7 144.4v8.7M103.1 143.7h3.6M103.9 151.1l-18.8 .1M105.3 144.4v8.7M96.1 176.5h8.5M100.7 167.1h3.9M102.7 168.5v6.6M65.1 202.4h6.8"/>
</g>
<g fill="#f0f" stroke="#f0f" stroke-width=".2">
<path d="M72.5 20l1.4-.3v.5z"/>
<path d="M132.8 19.7l1.4 .3-1.4 .2z"/>
<path d="M66.8 201h.5l-.3 1.4z"/>
<path d="M67 25.1l.3 1.4h-.5z"/>
<path d="M102.7 167.1l.2 1.4h-.5z"/>
<path d="M102.4 175.1h.5l-.2 1.4z"/>
<path d="M103.9 150.9l1.4 .2-1.4 .3z"/>
<path d="M83.7 151.2l1.4-.3v.5z"/>
<path d="M98.1 132.7l.2 1.4h-.5z"/>
<path d="M97.8 175.1h.5l-.2 1.4z"/>
<path d="M103.9 100.3l1.4 .3-1.4 .2z"/>
<path d="M72.6 100.6l1.3-.3v.5z"/>
<path d="M98.1 57.2l.2 1.4h-.5z"/>
<path d="M97.8 102.2h.5l-.2 1.4z"/>
<path d="M98.1 103.6l.2 1.4h-.5z"/>
<path d="M97.8 131.4h.5l-.2 1.3z"/>
<path d="M105 132.7l.3 1.4h-.5z"/>
<path d="M104.8 142.3h.5l-.3 1.4z"/>
</g>
<g font-size="5.9">
<text x="92" y="226.9">ROAD</text>
<text x="40.2" y="260.2">TARIQ ORTHOPAEDIC AND TRAUMA CARE</text>
<text x="76" y="270">BASEMENT PLAN</text>
</g>
<g font-size="2.7" fill="#f0f">
<text x="99.9" y="19">22'-7&quot;</text>
<text x="97.1" y="82.3" transform="rotate(-90 97.1 82.3)">17'</text>
<text x="87.1" y="99.6">12'</text>
<text x="66" y="118" transform="rotate(-90 66 118)">64'-11&quot;</text>
<text x="97" y="121.8" transform="rotate(-90 97 121.8)">10'-8&quot;</text>
<text x="104.1" y="139.2" transform="rotate(-90 104.1 139.2)">4'</text>
<text x="91" y="150.2">7'-11&quot;</text>
<text x="97" y="156.5" transform="rotate(-90 97 156.5)">16'</text>
<text x="101.7" y="174.5" transform="rotate(-90 101.7 174.5)">3'-5&quot;</text>
</g>
<g font-size="2">
<text x="85.6" y="40.3">ROOM</text>
<text x="85.4" y="42.6">12'X11'</text>
<text x="116.9" y="47.7">9'-10&quot;X15'-6&quot;</text>
<text x="119.5" y="45.4">ROOM</text>
<text x="140.9" y="46.8" transform="rotate(-90 140.9 46.8)">6'X2'</text>
<text x="96.8" y="52.3">DOOR</text>
<text x="138.6" y="50.8" transform="rotate(-90 138.6 50.8)">VENTILATOR</text>
<text x="96.4" y="54.7">3'-6&quot;X7'</text>
<text x="103.3" y="65">3'-6&quot;X7'</text>
<text x="103.6" y="62.7">DOOR</text>
<text x="119.2" y="83.6">ROOM</text>
<text x="116.6" y="86">9'-10&quot;X11'-9&quot;</text>
<text x="140.9" y="86" transform="rotate(-90 140.9 86)">6'X2'</text>
<text x="103.6" y="95.3">DOOR</text>
<text x="138.6" y="90.1" transform="rotate(-90 138.6 90.1)">VENTILATOR</text>
<text x="103.3" y="97.6">3'-6&quot;X7'</text>
<text x="116" y="107.4">DOOR</text>
<text x="86.8" y="108.4">HALL</text>
<text x="115.7" y="109.8">2'-6&quot;X7'</text>
<text x="125.1" y="111">5'-3&quot;X4'</text>
<text x="125.8" y="108.6">BATH</text>
<text x="110.8" y="125.6">LIFT</text>
<text x="98.9" y="139.5">UP</text>
<text x="102.3" y="148.3">DOOR</text>
<text x="102" y="150.6">3'-6&quot;X7'</text>
<text x="116.7" y="154.4">OFFICE</text>
<text x="140.9" y="155.5" transform="rotate(-90 140.9 155.5)">6'X2'</text>
<text x="115.2" y="156.7">10'-4&quot;X8'-4&quot;</text>
<text x="138.6" y="159.6" transform="rotate(-90 138.6 159.6)">VENTILATOR</text>
<text x="88.7" y="178.8">4'-0&quot;X7'</text>
<text x="89" y="176.5">DOOR</text>
<text x="121.3" y="178.8">3'-0&quot;X7'</text>
<text x="121.7" y="176.5">DOOR</text>
<text x="97.3" y="190.9">X-RAY ROOM</text>
<text x="125.6" y="191.4">LAB</text>
<text x="98.4" y="193.2">11'-9&quot;X8'-9&quot;</text>
<text x="122.9" y="193.8">5'-3&quot;X8'-9&quot;</text>
<text x="75.6" y="207.2">4'-0&quot;X7'</text>
<text x="76" y="204.9">DOOR</text>
</g>
</svg>
